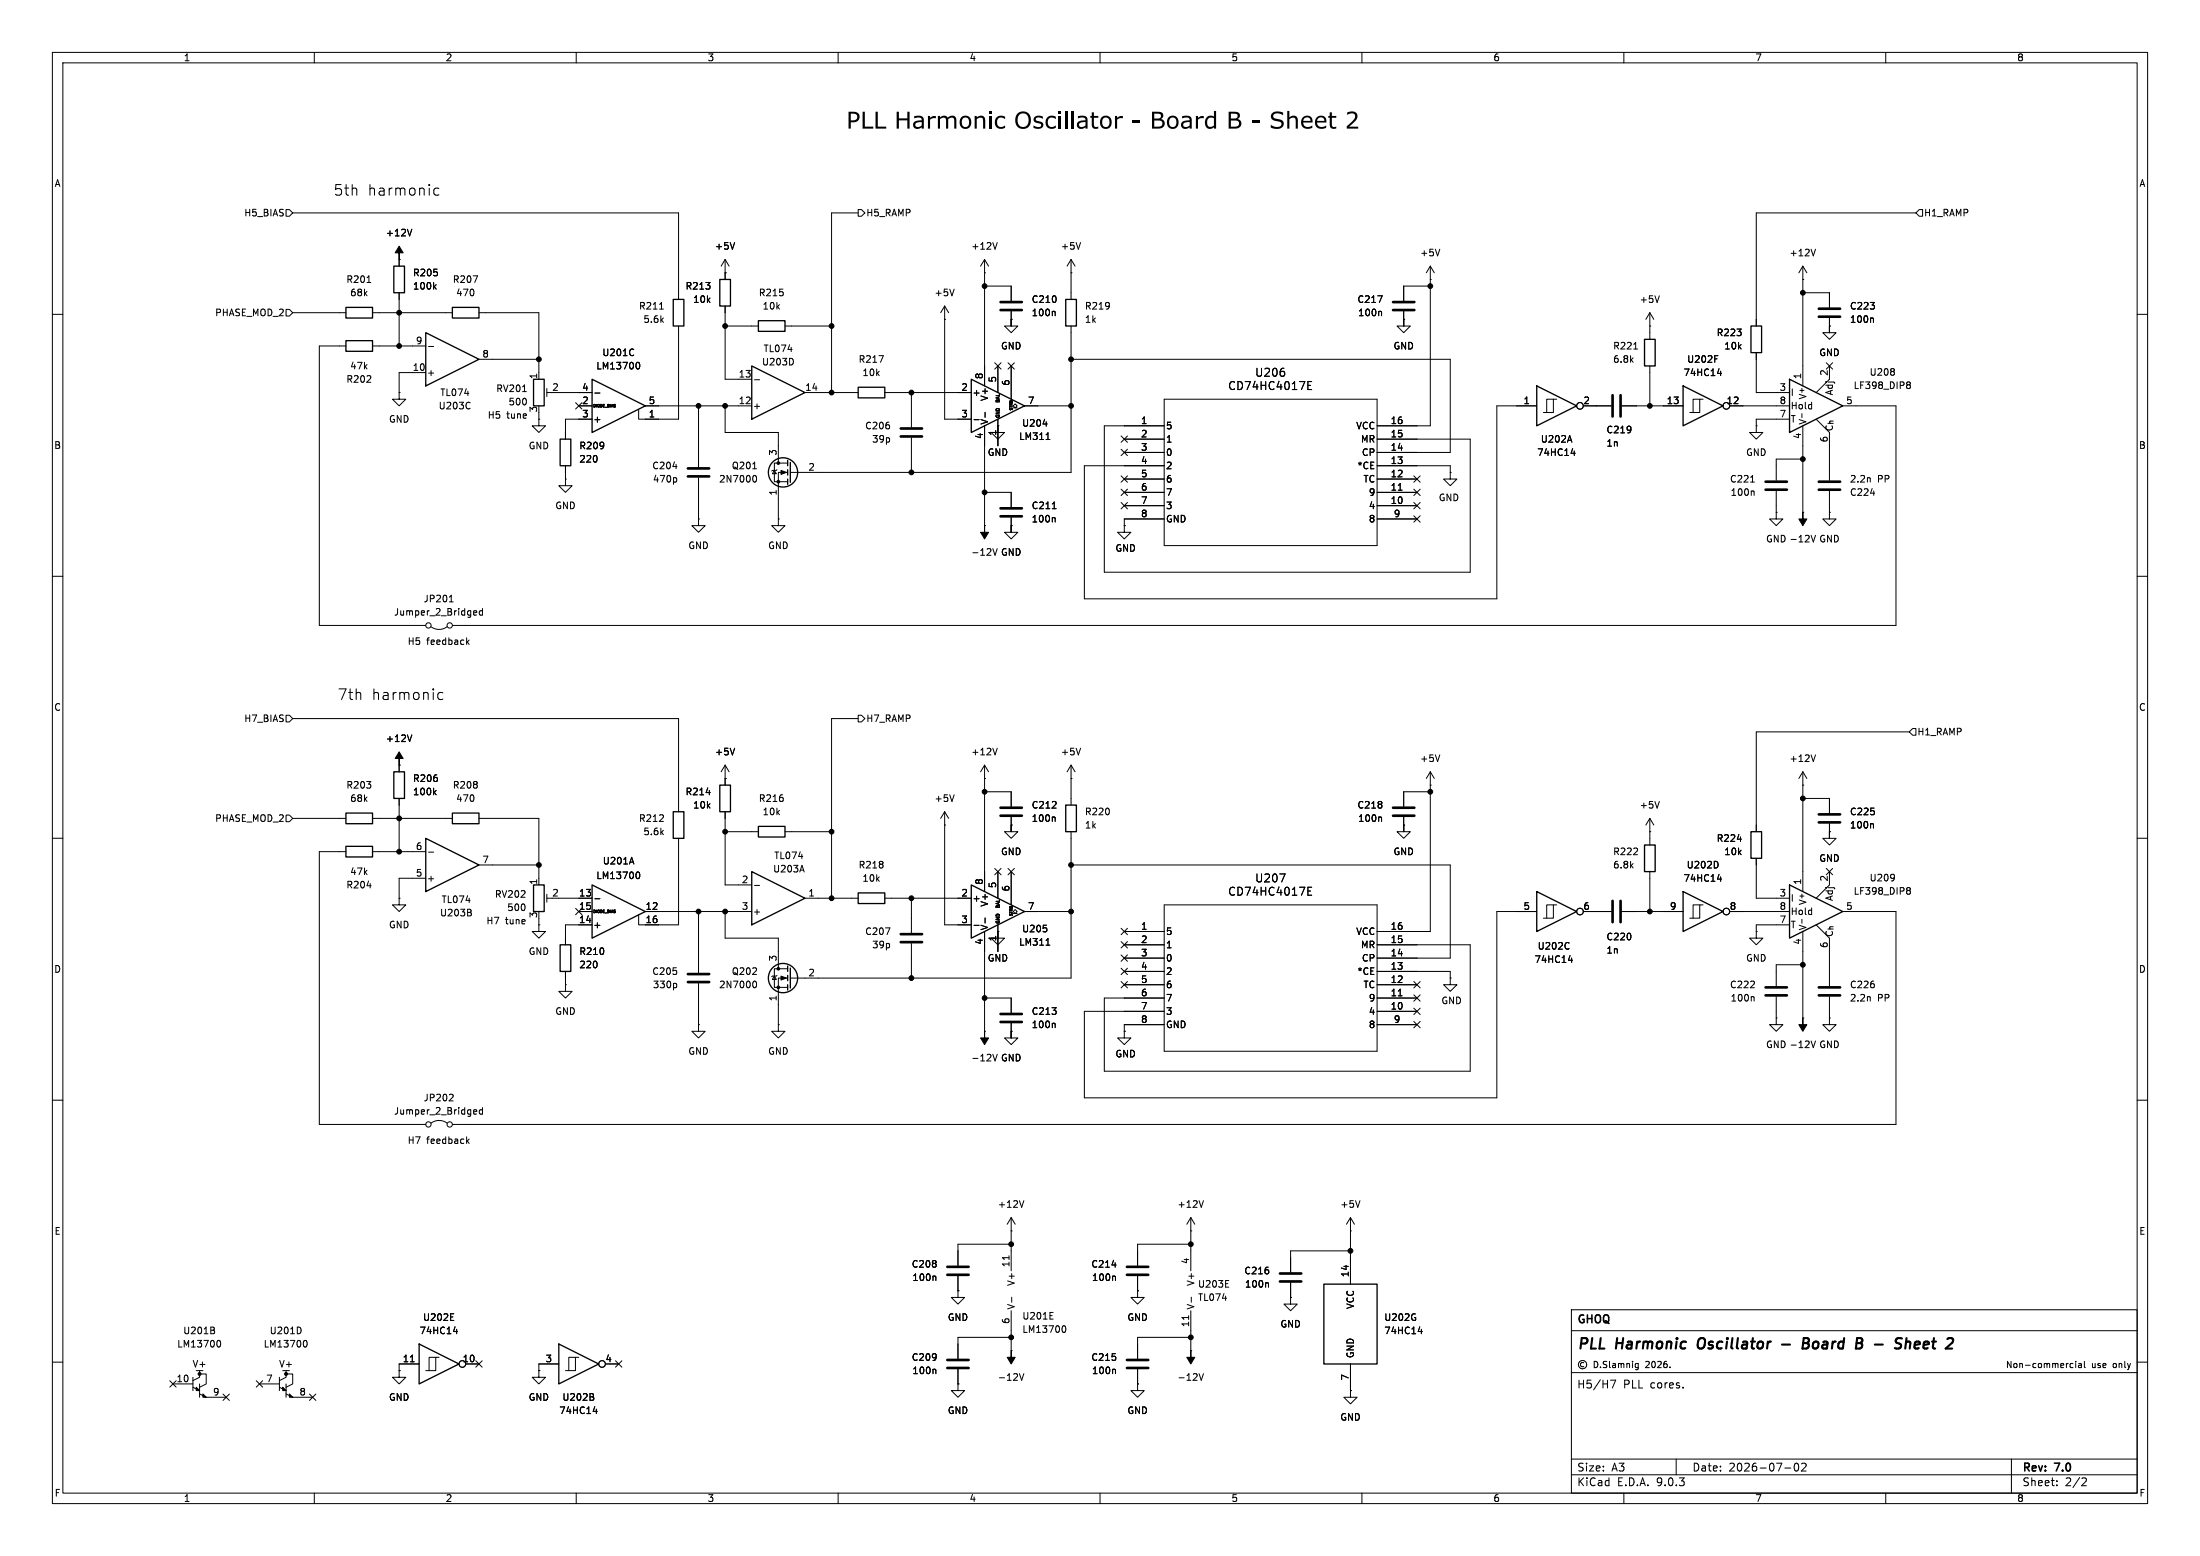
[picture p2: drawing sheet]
<svg xmlns="http://www.w3.org/2000/svg" width="420mm" height="297mm" viewBox="0 0 420 297" stroke-linecap="round" stroke-linejoin="round" font-family="sans-serif">
<g fill="none" stroke="#000" stroke-width=".19">
<path d="M10 10h400v277h-400zM12 12h396v273h-396zM60 10v2M110 10v2M160 10v2M210 10v2M260 10v2M310 10v2M360 10v2M83.8 36l-.6-.1-.4 .4v.6l.2 .3 .2 .1 .6-.1M54.6 59.1h.6l.7 .6-.7 .6h-.6zM54.6 40h.6l.7 .6-.7 .7h-.6z"/>
<path d="M55.9 59.7h10.1M55.9 40.6h73.6v16.6M70.1 53.9h.7M71.1 59.7h15.3M76.2 49.5h.1M76.2 49.5v1.3M76.2 55.9v10.1M78.6 43.8l-.4 1.2M82.9 54.7l.4 .5M83.3 54.3l-.5 .5M90.3 52.6h.9l-.6 1.3M91.4 59.7h11.5v12.7"/>
<path d="M125.9 59h.7M138.4 52.1h.1M138.4 49.5l-.7 1.3M138.4 49.5l.8 1.3M138.4 49.5v3.8M138.4 58.4v14h5.1M140.2 46.3l-.4 1.3M163.8 40h.7l.6 .6-.6 .7h-.7zM163.8 40.6h-5.1v34.3M180.3 58.4v21.6h5.1M180.3 58.4l-.7 1.3M180.3 58.4l.8 1.3"/>
<path d="M182.2 55.2l-.5 1.3M188 52.1h.1M188 54.6h5v2.8M188 49.5v24.2M188 49.5l.7 1.3M188 49.5l-.8 1.3M190.4 46.3l-.4 1.3M193 59.4v2.8h1.3l-1.3 1.3-1.2-1.3h1.2v-1.2M201.3 59.4l.1 .2v.7M204.5 52.1h.1M204.5 49.5l.7 1.3M204.5 49.5l-.8 1.3"/>
<path d="M204.5 49.5v7.7M206.3 46.3l-.4 1.3M263 56.5h.9l-.6 1.2M263.6 59.4l.1 .2v.7M268 59.4v2.8h-1.3l1.3 1.3 1.2-1.3h-1.2v-1.2M273 53.3h.1M273 50.8l-.7 1.3M273 50.8l.8 1.3M273 50.8v30.5h-10.1M273 54.6h-5v2.8M274.9 47.6l-.5 1.2M315 59.7v5.1"/>
<path d="M315 59.7l.7 1.3M315 59.7l-.8 1.3M316.8 56.5l-.4 1.2M344.2 53.3h.1M344.2 55.9h5v2.8M344.2 50.8v22.9M344.2 50.8l.7 1.3M344.2 50.8l-.8 1.3M346.6 47.6l-.4 1.2M365.8 40.6h-30.5v21.6M366.4 40h.6v1.3h-.6l-.6-.7zM10 60h2"/>
<path d="M66 66h-5v53.4h20.3M71.1 66h10.2M76.2 74.9v1.3h1.3l-1.3 1.3-1.3-1.3h1.3M76.2 74.9h.1M81.3 71.1h-5.1v3.8M81.8 66.1h1M89.7 76.8v.1M89.7 77.9v.1M91.4 68.6h11.5M99.8 74.7h.7M102.9 78.7v1.3M104.4 74.2v1.5"/>
<path d="M104.4 74.9h1M106.7 74.9h6.3M109.9 76.9l1.2 1.2M110.5 77.5h2.5M111.1 76.9l-1.2 1.2M113.6 75h.9M120.9 66.7h.1M121 67.8h-.1M121.6 69.2h.1a.68 .68 0 0 1 .4 .6 .68 .68 0 0 1-.4 .6h-.1M123.2 77.5h20.3M129.5 62.2v17.8h-7.6v-1.9M133.3 77.5v11.7"/>
<path d="M138.4 77.5v5.1h10.2v5.8M138.4 62.2h6.4M144 72.5h1M149.9 62.2h8.8M151.4 68.7v.7M153.7 74.9h10.1M167.8 67.9h.8l-.5 1.3M168.9 74.9h16.5M174 74.9v6.6M180.3 61h.1M188.1 78.7v1M189.9 69.2l1.2 1.3"/>
<path d="M190.5 69.9v5M191.1 69.2l-1.2 1.3M192.4 69.2l1.2 1.3M193 61h.1M193 69.9v6.3M193.4 77.9h.4l-.4-.4 .4-.4 .4 .4-.4 .4h.4M193.6 69.2l-1.2 1.3M195.6 77.5h8.9M204.5 62.2v28h-53.6M204.5 68.6h72.4v17.8h-14M222.2 76.2h40.7v27.9h-40.7zM245.2 71v.7"/>
<path d="M249.7 73.6h.5M250.4 72.8h-.7v1.6h.7M268 61h.1M293.4 77.5h-7.7v36.8h-78.7v-25.4h15.2M296.5 76.2h-1.2v2.5M297.2 76.2h-.7v2.5h-1.9M302.3 77.5h5.3M309.6 77.5h11.7M311.9 66.6h.7M315 62.2h.1M315 69.9v7.6M324.5 76.2h-1.3v2.5"/>
<path d="M325.1 76.2h-.6v2.5h-1.9M327.4 67.9h.6M327.9 71.3h.8M328.5 70.9v.8M330.2 77.5h11.4M335.3 67.3v7.6h6.3M348.6 69.2l1.3 1.3M349.2 60.7v2.8h1.3l-1.3 1.3-1.2-1.3h1.2v-1.3M349.2 62.2h.1M349.2 69.9v2.5l-2.5 2.5M349.9 69.2l-1.3 1.3M351.8 77.5h10.1v41.9h-275.5"/>
<path d="M357.5 60.7l.1 .2v.6M361.6 70.5v.3M361.6 71v.5M364.2 72.9h.3l.2 .2-.2 .3M364.2 73.4h.3M364.5 73.4l.2 .3v.2l-.1 .2-.4 .1M408 60h2M102.9 80v1.3h1.2l-1.2 1.3-1.3-1.3h1.3M102.9 80h.1M107.9 91.4v1.3h1.3l-1.3 1.3-1.2-1.3h1.2M107.9 91.4h.1M107.9 88.9v2.5"/>
<path d="M113 80h-5.1v3.8M128.5 89.1h.7M128.9 91.2l.3 .2v.4l-.3 .2M133.3 99.1v1.2h1.3l-1.3 1.3-1.2-1.3h1.2M133.3 99.1h.1M133.3 91.2v7.9M143.7 89.5h.7M143.9 90.8l.1-.1a.68 .68 0 0 1 .4 .7 .68 .68 0 0 1-.4 .6h-.1M147.8 89.8l.4 .6h-.8zM148.3 89.7l-1 .2M148.6 99.1v1.2h1.3l-1.3 1.3-1.3-1.3h1.3M148.6 99.1h.1"/>
<path d="M150.4 88.4h-2.6v3.5h2.6M150.4 90.2h-1.8v8.9M174 83.6v6.6M185.9 80.1h1M188 94h5v2.8M188 81.3v19M190.5 81.3v1.3h1.3l-1.3 1.2-1.3-1.2h1.3M190.5 81.3h.1M190.5 80v5.1M193 98.8v2.8h1.3l-1.3 1.3-1.2-1.3h1.2v-1.3M199.1 80.9h.8M199.7 83.9h.7"/>
<path d="M200.9 97.1h.7M201.3 98.8l.1 .2v.6M214 85.8l1.2 1.2M214 83.2l1.2 1.2M214 93.4l1.2 1.2M214 90.8l1.2 1.2M214 95.9l1.2 1.2M214.6 83.8h7.6M214.6 86.4h7.6M214.6 91.4h7.6M214.6 94h7.6M214.6 96.5h7.6"/>
<path d="M215.2 85.8l-1.2 1.2M215.2 83.2l-1.2 1.2M215.2 93.4l-1.2 1.2M215.2 90.8l-1.2 1.2M215.2 95.9l-1.2 1.2M222.2 81.3h-11.4v27.9h69.9v-25.4h-17.8M222.2 99.1h-7.6v1.2M262.9 88.9h14v1.3M262.9 91.4h7.6M262.9 94h7.6M262.9 96.5h7.6M262.9 99.1h7.6"/>
<path d="M266.9 93.6h.8M269.9 95.9l1.2 1.2M269.9 98.5l1.2 1.2M269.9 93.4l1.2 1.2M269.9 90.8l1.2 1.2M271.1 95.9l-1.2 1.2M271.1 98.5l-1.2 1.2M271.1 93.4l-1.2 1.2M271.1 90.8l-1.2 1.2M276.9 90.2v1.2h-1.3l1.3 1.3 1.2-1.3h-1.2M276.9 90.2h.1M299.7 83.1l.4 1.3"/>
<path d="M299.9 86.5h.8M300.5 86.1v.8M334.2 92h.7M334.7 93.7l.2 .2v.7M335.3 81.3v1.3h-1.3l1.3 1.2 1.2-1.2h-1.2M335.3 81.3h.1M339.1 97.8v1.3h1.3l-1.3 1.2-1.3-1.2h1.3M339.1 97.8h.1M339.1 93.7v4.1M341.6 80h-6.3v1.3M344.2 97.8h.1M344.2 81.3v16.5"/>
<path d="M344.2 87.6h-5.1v4.1M346.7 80l2.5 2.6v9.1M349.2 97.8v1.3h-1.2l1.2 1.2 1.3-1.2h-1.3M349.2 97.8h.1M349.2 93.7v4.1M357 91.2v.8M357.1 94.1h.8M10 110h2M82.3 119.6a2.54 2.54 0 0 0 3 0M85.8 114.9h.7M86 113.8l.1-.2v1.3M90.5 117.4h.5"/>
<path d="M90.5 116.6h.3l.2 .3-.6 .1M92.1 116.6h-.4l-.2 .2 .1 .6h.5M92.1 116.1v1.3M188 100.3h.1M189.5 104.7l.5 1.3 .4-1.3M193 100.3h.1M214.6 100.3v1.3h-1.2l1.2 1.3 1.3-1.3h-1.3M214.6 100.3h.1M345.7 102.2l.5 1.2 .4-1.2M408 110h2M54.6 136.5h.6l.7 .7-.7 .6h-.6zM55.9 137.2h73.6v17.7"/>
<path d="M84.5 132.3l-.5-.1-.4 .4v.5l.2 .3 .2 .1 .5-.1M89.2 122.5l.4 .5M89.6 122.2l-.5 .4M163.8 136.5h.7l.6 .7-.6 .6h-.7zM163.8 137.2h-5.1v34.3M364.5 139.7h-29.2v19.1M365.1 139.1h.7v1.2h-.7l-.6-.6zM10 160h2M54.6 155.6h.6l.7 .6-.7 .6h-.6zM55.9 156.2h10.1M71.1 156.2h15.3M76.2 146.1h.1"/>
<path d="M76.2 146.1v1.2M76.2 152.4v10.2M78.6 140.3l-.4 1.2M82.9 151.2l.4 .5M83.3 150.9l-.5 .4M91.4 156.2h11.5v12.7M134.8 151.3h.8M138.4 148.6h.1M138.4 154.9v14h5.1M138.4 146.1v3.8M138.4 146.1l-.7 1.2M138.4 146.1l.8 1.2"/>
<path d="M138.4 158.8h6.4M140.2 142.8l-.4 1.3M149.9 158.8h8.8M180.3 157.5h.1M180.3 154.9v21.6h5.1M180.3 154.9l-.7 1.3M180.3 154.9l.8 1.3M182.2 151.7l-.5 1.3M188 148.6h.1M188 151.1h5v2.8M188 146.1v24.1M188 146.1l.7 1.2"/>
<path d="M188 146.1l-.8 1.2M190.4 142.8l-.4 1.3M193 156v2.8h1.3l-1.3 1.2-1.2-1.2h1.2v-1.3M193 157.5h.1M201.3 155.9l.1 .2v.7M204.5 148.6h.1M204.5 158.8v27.9h-53.6M204.5 146.1v7.6M204.5 146.1l.7 1.2M204.5 146.1l-.8 1.2M206.3 142.8l-.4 1.3M263.6 155.9l.1 .2v.7"/>
<path d="M268 156v2.8h-1.3l1.3 1.2 1.2-1.2h-1.2v-1.3M268 157.5h.1M273 149.9h.1M273 147.3v30.5h-10.1M273 151.1h-5v2.8M273 147.3l-.7 1.3M273 147.3l.8 1.3M274.9 144.1l-.5 1.3M315 158.8h.1M315 156.2v5.1M315 156.2l.7 1.3M315 156.2l-.8 1.3"/>
<path d="M316.8 153l-.4 1.2M344.2 149.9h.1M344.2 152.4h5v2.8M344.2 147.3v22.9M344.2 147.3l.7 1.3M344.2 147.3l-.8 1.3M346.6 144.1l-.4 1.3M349.2 157.2v2.8h1.3l-1.3 1.3-1.2-1.3h1.2v-1.2M349.2 158.8h.1M357.5 157.2l.1 .2v.7M408 160h2M66 162.6h-5v52h20.3"/>
<path d="M70.1 169.1h.7M71.1 162.6h10.2M76.2 171.5v1.2h1.3l-1.3 1.3-1.3-1.3h1.3M76.2 171.5h.1M81.3 167.6h-5.1v3.9M81.8 162.7h1M89.7 174.2l.3 .2-.1 .3-.1 .1M89.8 173.6l.1 .2-.1 .3M91.4 165.1h11.5M102.9 176.5v1.3h1.2l-1.2 1.3-1.3-1.3h1.3M102.9 176.5h.1M102.9 175.3v1.2"/>
<path d="M104.4 170.7v1.5M104.4 171.5h1M106.7 171.5h6.3M109.9 173.4l1.2 1.2M110.5 174h2.5M111.1 173.4l-1.2 1.2M113 176.5h-5.1v3.8M113.6 171.5h.9M120.6 163.6l.4 1.3M121.6 166.5l.1-.1a.68 .68 0 0 1 .4 .7 .68 .68 0 0 1-.4 .6h-.1M123.2 174h20.3M129.5 160v16.5h-7.6v-1.9"/>
<path d="M133.3 174v11.7M138.4 174v5.1h10.2v5.8M144 169h1M153.1 165.2l.4 1.2M153.7 171.5h10.1M168.9 171.5h16.5M169 177.1h.9l-.6 1.3M174 171.5v6.6M185.9 176.6h1M188 177.8v19.1M188.1 175.2v1M189.9 165.8l1.2 1.2"/>
<path d="M190.5 177.8v1.3h1.3l-1.3 1.2-1.3-1.2h1.3M190.5 177.8h.1M190.5 166.4v5.1M190.5 176.5v5.1M191.1 165.8l-1.2 1.2M192.4 165.8l1.2 1.2M193 166.4v6.3M193.4 174.4h.4l-.4-.4 .4-.4 .4 .4-.4 .4h.4M193.6 165.8l-1.2 1.2M195.6 174h8.9M199.8 177.2v.6M204.5 165.1h72.4v17.8h-14"/>
<path d="M214 177.2l1.2 1.2M214 179.7l1.2 1.2M214.6 177.8h7.6M215.2 177.2l-1.2 1.2M215.2 179.7l-1.2 1.2M222.2 172.7h40.7v28h-40.7zM244.3 166.8h1l-.6 1.5M249.7 170.1h.5M250.4 169.4h-.7v1.5h.7M293.4 174h-7.7v35.6h-78.7v-16.6h15.2M296.5 172.7h-1.2v2.6M297.2 172.7h-.7v2.6h-1.9"/>
<path d="M299.5 180h.1M302.3 174h5.3M309.6 174h11.7M315 166.4v7.6M324.5 172.7h-1.3v2.6M325.1 172.7h-.6v2.6h-1.9M327.9 167.8h.8M327.9 164.7v.7M328.5 167.4v.8M330.2 174h11.4M331.7 160.2h.7M335.3 177.8v1.3h-1.3l1.3 1.2 1.2-1.2h-1.2"/>
<path d="M335.3 177.8h.1M335.3 163.8v7.7h6.3M341.6 176.5h-6.3v1.3M344.2 177.8v16.5M346.7 176.5l2.5 2.6v9.1M348.6 165.8l1.3 1.2M349.2 166.4v2.5l-2.5 2.6M349.9 165.8l-1.3 1.2M351.8 174h10.1v40.6h-275.5M361.6 167v.8M361.6 167.4v.1M364.2 169.4h.3l.2 .3-.2 .3"/>
<path d="M364.2 170h.3M364.5 170l.2 .2v.2l-.1 .2-.4 .1M107.9 188v1.2h1.3l-1.3 1.3-1.2-1.3h1.2M107.9 188h.1M107.9 185.4v2.6M128.9 187.7l.3 .2v.4l-.3 .2M133.3 195.6v1.3h1.3l-1.3 1.2-1.2-1.2h1.2M133.3 195.6h.1M133.3 187.7v7.9M143.9 187.3h.1a.68 .68 0 0 1 .4 .6 .68 .68 0 0 1-.4 .6h-.1M147.8 186.3l.4 .6h-.8zM148.3 186.2l-1 .2"/>
<path d="M148.6 195.6v1.3h1.3l-1.3 1.2-1.3-1.2h1.3M148.6 195.6h.1M150.4 184.9h-2.6v3.6h2.6M150.4 186.7h-1.8v8.9M174 180.1v6.6M188 196.9h.1M188 190.5h5v2.8M193 195.3v2.8h1.3l-1.3 1.3-1.2-1.3h1.2v-1.2M193 196.9h.1M199.7 180.4h.7M201.3 195.3l.1 .2v.7M214 182.3l1.2 1.2"/>
<path d="M214 184.8l1.2 1.2M214 187.4l1.2 1.2M214.6 196.9v1.2h-1.2l1.2 1.3 1.3-1.3h-1.3M214.6 196.9h.1M214.6 180.3h7.6M214.6 182.9h7.6M214.6 185.4h7.6M214.6 188h7.6M215.2 182.3l-1.2 1.2M215.2 184.8l-1.2 1.2M215.2 187.4l-1.2 1.2M222.2 195.6h-7.6v1.3"/>
<path d="M262.9 180.3h17.8v24.2h-69.9v-14h11.4M262.9 185.4h14v1.3M262.9 188h7.6M262.9 190.5h7.6M262.9 193h7.6M262.9 195.6h7.6M266.9 190.1h.8M269.9 189.9l1.2 1.2M269.9 195l1.2 1.2M269.9 187.4l1.2 1.2M269.9 192.4l1.2 1.2M271.1 189.9l-1.2 1.2"/>
<path d="M271.1 195l-1.2 1.2M271.1 187.4l-1.2 1.2M271.1 192.4l-1.2 1.2M276.9 186.7v1.3h-1.3l1.3 1.2 1.2-1.2h-1.2M276.9 186.7h.1M299.4 183.3h.8M299.5 181.1h.1M300 182.9v.8M334.7 190.2l.2 .2v.7M339.1 194.3v1.3h1.3l-1.3 1.3-1.3-1.3h1.3M339.1 194.3h.1M339.1 190.2v4.1"/>
<path d="M344.2 194.3h.1M344.2 184.2h-5.1v4M345.7 198.7l.5 1.3 .4-1.3M349.2 194.3v1.3h-1.2l1.2 1.3 1.3-1.3h-1.3M349.2 194.3h.1M349.2 190.2v4.1M357 190.3v.8M10 210h2M82.3 214.4a2.54 2.54 0 0 1 3 0M86.3 208.9l.2 .2v.3l-.8 .7h.8M89.2 217.8l.4 .5M89.6 217.4l-.5 .5"/>
<path d="M90.5 211.9l.3-.1 .2 .3-.6 .1M90.5 212.6h.5M92.1 211.4v1.3M92.1 211.9l-.4-.1-.2 .3 .1 .5h.5M189.5 201.2l.5 1.3 .4-1.3M408 210h2M192.6 239.7v.7M193 234.9h.1M193 232.4v10.2M193 237.5h-10.1v4.1M193 232.4l-.7 1.3M193 232.4l.8 1.3"/>
<path d="M195.5 229.2l-.5 1.2M227.3 234.9h.1M227.3 237.5h-10.1v4.1M227.3 232.4l-.7 1.3M227.3 232.4l.8 1.3M227.3 232.4v10.2M229.7 229.2l-.4 1.2M257.8 234.9h.1M257.8 232.4v12.7M257.8 232.4l.8 1.3M257.8 232.4l-.8 1.3M257.8 238.8h-11.4v4"/>
<path d="M259.6 229.2l-.4 1.2M40.7 253.9l.3 .3-.1 .3-.2 .1M40.8 253.4l.1 .2-.1 .3M41.6 255.9l.1-.1a.68 .68 0 0 1 .4 .7 .68 .68 0 0 1-.4 .6h-.1M57.4 253.6v.7M58.1 255.9l.1-.1a.68 .68 0 0 1 .4 .7 .68 .68 0 0 1-.4 .6h-.1M78.3 259.9h.8M83.2 259.1h-1.3v2.5M83.8 259.1h-.6v2.5h-1.9M86 252h.6M86 250.8h.6M86.6 254.2h.8"/>
<path d="M87.2 253.7v.9M90.8 259.7l1.2 1.3M92 259.7l-1.2 1.3M109.9 259.1h-1.3v2.5M110.5 259.1h-.6v2.5h-2M117.5 259.7l1.2 1.3M118.7 259.7l-1.2 1.3M178.5 243.6l.2 .2v.6M182.9 246.4v1.2h1.2l-1.2 1.3-1.3-1.3h1.3M182.9 246.4h.1M182.9 243.6v2.8M193 257.8h.1"/>
<path d="M193 250.2v7.6M193 255.3h-10.1v4M193.1 247.6v1M200.4 251.8h.6M200.4 250.5h.6M202.9 253.1h.1a.68 .68 0 0 1 .5 .6 .68 .68 0 0 1-.5 .6h-.1M212.3 241.5h.8M212.8 243.6l.1 .2v.6M217.2 246.4v1.2h1.2l-1.2 1.3-1.3-1.3h1.3M217.2 246.4h.1M217.2 243.6v2.8M226.9 251.1v.8"/>
<path d="M227.3 257.8h.1M227.3 255.3h-10.1v4M227.3 250.2v7.6M227.4 247.6v1M234 245.7h.6M234 244.4h.6M242 244.8l.2 .2v.7M246.4 247.6v1.3h1.2l-1.2 1.3-1.3-1.3h1.3M246.4 247.6h.1M246.4 244.9v2.7M270.7 254.2h.8M271.3 253.7v.9"/>
<path d="M300 250h108v35h-108zM300 254h108M304.3 259.8a.61 .61 0 0 1 .7 .6 .61 .61 0 0 1-.7 .6zM306.7 259.9l-.4-.1-.2 .3 .1 .3 .5 .2v.3l-.2 .1h-.4M307.3 259.8v1.1l.1 .1M311.7 259.8v.2M396.3 259.8v.2M397.9 259.8v1.1l.2 .1M10 260h2M32.4 263.6l1.2 1.2M33 264.2h3.8M33.6 263.6l-1.2 1.2"/>
<path d="M36.8 262.9v2.5M36.8 264.8l1.3 .6M38.1 261.6v1.3l-1.3 .6M38.1 262.3h1.3v1.9l-1.3 .6M38.1 264.2v2.5M38.1 266.1l1.3 .6h3.8M42.6 266.1l1.2 1.2M43.8 266.1l-1.2 1.2M48.9 263.6l1.2 1.2M49.5 264.2h3.8M50.1 263.6l-1.2 1.2M53.3 262.9v2.5"/>
<path d="M53.3 264.8l1.3 .6M54.6 261.6v1.3l-1.3 .6M54.6 262.3h1.3v1.9l-1.3 .6M54.6 266.1l1.3 .6h3.8M54.6 264.2v2.5M59.1 266.1l1.2 1.2M60.3 266.1l-1.2 1.2M76.2 261.6v1.3h-1.3l1.3 1.3 1.3-1.3h-1.3M76.2 261.6h.1M80 260.3h-3.8v1.3M88.9 260.3h2.5M102.9 261.6v1.3h-1.3l1.3 1.3 1.2-1.3h-1.2"/>
<path d="M102.9 261.6h.1M106.7 260.3h-3.8v1.3M113.1 266.6l.3 .3-.1 .3-.2 .1M113.2 266.1l.1 .2-.1 .3M113.2 269.4h.8M113.8 269v.8M115.6 260.3h2.5M178.5 261.4l.2 .1v.7M182.9 264.2v1.2h1.2l-1.2 1.3-1.3-1.3h1.3M182.9 264.2h.1M182.9 261.4v2.8M194.6 262.2l.4 1.3 .5-1.3"/>
<path d="M212.8 261.4l.1 .1v.7M217.2 264.2v1.2h1.2l-1.2 1.3-1.3-1.3h1.3M217.2 264.2h.1M217.2 261.4v2.8M228.9 262.2l.4 1.3 .4-1.3M257.8 265.4v1.3h1.3l-1.3 1.3-1.3-1.3h1.3M257.8 265.4h.1M257.8 260.3v5.1M300 262h108M300 278.5h108M302.3 260.1a.41 .41 0 0 0-.6 .4 .41 .41 0 0 0 .6 .3M305.5 260.9v.1"/>
<path d="M307.4 263.4h1l-.6 1.5M307.9 260.3h.4l.1 .7M308.4 260.5l-.6 .3 .2 .2h.4M309 260.4l.3-.2 .2 .2M309 260.2v.8M309.5 260.4l.2-.2 .2 .1 .1 .7M309.5 260.4v.6M310.6 260.4l.4-.1 .1 .7M310.6 260.2v.8M311.7 260.2v.8M312.7 260.3l-.3-.1-.2 .3 .1 .5h.4M312.7 260.2v1l-.2 .2h-.3"/>
<path d="M320 278.5v3M321.3 264.8v.1M342.7 279.4l.2-.1a.8 .8 0 0 1 .5 .7 .8 .8 0 0 1-.5 .8l-.2-.2-.2-.4zM343.9 279.4l.6-.1 .2 .1 .1 .3-.9 1.1h.9M384 278.5v6.5M395.4 260.2l.3 .1M395.7 261h-.3M396.3 260.2v.8M396.8 260.3h.5v.7M397.3 260.5l-.5 .3 .1 .2h.4M408 260h2M60 285v2"/>
<path d="M110 285v2M160 285v2M210 285v2M260 285v2M300 281.5h108M310 285v2M340.7 280.2h1.2M360 285v2M392.7 283.4v.2M392.7 282.7v.1M397.7 282.1l.5 .1 .1 .3-.9 1.1h.9"/>
<circle cx="301.6" cy="77.5" r=".63"/>
<circle cx="329.6" cy="77.5" r=".63"/>
<circle cx="81.8" cy="119.4" r=".51"/>
<circle cx="85.9" cy="119.4" r=".51"/>
<circle cx="301.6" cy="174" r=".63"/>
<circle cx="329.6" cy="174" r=".63"/>
<circle cx="81.8" cy="214.6" r=".51"/>
<circle cx="85.9" cy="214.6" r=".51"/>
<circle cx="88.3" cy="260.3" r=".63"/>
<circle cx="114.9" cy="260.3" r=".63"/>
<circle cx="302.1" cy="260.5" r=".8"/>
</g>
<path d="M324.3 255.7a1.5 1.5 0 0 0 0 1.6M340.2 256.6h1.5M344.2 256.4h.7M344.3 255.4l.9 .1a.51 .51 0 0 1 .1 .5 .51 .51 0 0 1-.4 .4l.3 .1a.58 .58 0 0 1-.3 .9h-.8zM363.1 255.5a.85 .85 0 0 0-1.1 .1v.6M363.9 256.3a.49 .49 0 0 1 .8 .1l-.1 1M364 255.4l-.3 2M366.3 256.1l-.6 .1-.2 .9 .2 .3h.4M366.5 256.5l-1 .2" fill="none" stroke="#000" stroke-width=".4"/>
<g fill="#000" stroke="#000" stroke-width=".19">
<path d="M76.2 47l.8 1.3h-.8v1.2v-1.2h-.8zM149.1 89.8l1 .4-1 .4zM344.2 97.8v1.3h.7l-.7 1.2-.8-1.2h.8zM188 100.3v1.3h.7l-.7 1.3-.8-1.3h.8zM76.2 143.5l.8 1.3h-.8v1.3v-1.3h-.8zM149.1 186.3l1 .4-1 .4zM188 196.9v1.2h.7l-.7 1.3-.8-1.3h.8zM344.2 194.3v1.3h.7l-.7 1.3-.8-1.3h.8zM193 257.8v1.3h.8l-.8 1.2-.7-1.2h.7zM227.3 257.8v1.3h.8l-.8 1.2-.7-1.2h.7zM37.5 264.8l.6 .6h-.6zM38.7 266.1l.7 .6h-.7z"/>
<path d="M54 264.8l.6 .6h-.6zM55.2 266.1l.7 .6h-.7z"/>
<circle cx="76.2" cy="59.7" r=".46"/>
<circle cx="188" cy="54.6" r=".46"/>
<circle cx="273" cy="54.6" r=".46"/>
<circle cx="344.2" cy="55.9" r=".46"/>
<circle cx="76.2" cy="66" r=".46"/>
<circle cx="102.9" cy="68.6" r=".46"/>
<circle cx="133.3" cy="77.5" r=".46"/>
<circle cx="138.4" cy="77.5" r=".46"/>
<circle cx="138.4" cy="62.2" r=".46"/>
<circle cx="158.7" cy="74.9" r=".46"/>
<circle cx="158.7" cy="62.2" r=".46"/>
<circle cx="174" cy="74.9" r=".46"/>
<circle cx="204.5" cy="77.5" r=".46"/>
<circle cx="204.5" cy="68.6" r=".46"/>
<circle cx="315" cy="77.5" r=".46"/>
<circle cx="148.6" cy="91.9" r=".25"/>
<circle cx="148.6" cy="88.4" r=".25"/>
<circle cx="174" cy="90.2" r=".46"/>
<circle cx="188" cy="94" r=".46"/>
<circle cx="344.2" cy="87.6" r=".46"/>
<circle cx="76.2" cy="156.2" r=".46"/>
<circle cx="138.4" cy="158.8" r=".46"/>
<circle cx="158.7" cy="158.8" r=".46"/>
<circle cx="188" cy="151.1" r=".46"/>
<circle cx="273" cy="151.1" r=".46"/>
<circle cx="344.2" cy="152.4" r=".46"/>
<circle cx="76.2" cy="162.6" r=".46"/>
<circle cx="102.9" cy="165.1" r=".46"/>
<circle cx="133.3" cy="174" r=".46"/>
<circle cx="138.4" cy="174" r=".46"/>
<circle cx="158.7" cy="171.5" r=".46"/>
<circle cx="174" cy="171.5" r=".46"/>
<circle cx="204.5" cy="165.1" r=".46"/>
<circle cx="204.5" cy="174" r=".46"/>
<circle cx="315" cy="174" r=".46"/>
<circle cx="148.6" cy="184.9" r=".25"/>
<circle cx="148.6" cy="188.5" r=".25"/>
<circle cx="174" cy="186.7" r=".46"/>
<circle cx="188" cy="190.5" r=".46"/>
<circle cx="344.2" cy="184.2" r=".46"/>
<circle cx="193" cy="237.5" r=".46"/>
<circle cx="227.3" cy="237.5" r=".46"/>
<circle cx="257.8" cy="238.8" r=".46"/>
<circle cx="193" cy="255.3" r=".46"/>
<circle cx="227.3" cy="255.3" r=".46"/>
</g>
<g fill="none" stroke="#000" stroke-width=".51">
<path d="M191 57.7h4.1M191 59.2h4.1M265.9 57.7h4.1M265.9 59.2h4.1M347.2 58.9h4.1M307.8 75.4v4.1M309.4 75.4v4.1M347.2 60.5h4.1M131.3 89.4h4.1M131.3 90.9h4.1M172 81.8h4M172 83.3h4"/>
<path d="M191 97h4.1M191 98.6h4.1M337.1 93.5h4M337.1 91.9h4M347.2 93.5h4.1M347.2 91.9h4.1M191 154.2h4.1M191 155.7h4.1M265.9 154.2h4.1M265.9 155.7h4.1M347.2 155.4h4.1M347.2 157h4.1"/>
<path d="M172 178.3h4M172 179.8h4M307.8 172v4M309.4 172v4M131.3 185.9h4.1M131.3 187.5h4.1M191 193.5h4.1M191 195.1h4.1M337.1 188.5h4M337.1 190h4M347.2 188.5h4.1M347.2 190h4.1"/>
<path d="M180.8 259.6h4.1M180.8 241.8h4.1M180.8 243.3h4.1M215.1 259.6h4.1M215.1 241.8h4.1M215.1 243.3h4.1M244.3 243.1h4.1M244.3 244.6h4.1M180.8 261.1h4.1M215.1 261.1h4.1"/>
</g>
<g fill="none" stroke="#000" stroke-width=".25">
<path d="M66 58.7h5.1v2h-5.1zM75.2 50.8h2v5.1h-2zM86.4 58.7h5v2h-5zM128.5 57.2h2.1v5h-2.1zM137.4 53.3h2v5.1h-2zM203.5 57.2h2v5h-2zM66 65h5.1v2.1h-5.1zM81.3 63.5l10.1 5.1-10.1 5.1zM101.9 72.4h2v5.1h-2zM113 72.4l10.2 5.1-10.2 5.1zM143.5 69.9l10.2 5-10.2 5.1zM144.8 61.2h5.1v2h-5.1z"/>
<path d="M163.8 73.9h5.1v2h-5.1zM185.4 72.4l10.2 5.1-10.2 5.1zM293.4 73.7l7.6 3.8-7.6 3.8zM313.9 64.8h2.1v5.1h-2.1zM321.3 73.7l7.6 3.8-7.6 3.8zM334.3 62.2h2v5.1h-2zM341.6 72.4l10.2 5.1-10.2 5.1zM106.9 83.8h2.1v5.1h-2.1zM150.4 87.9v1M150.4 89.7v1M150.4 91.4v1.1M150.9 88.3v3.8"/>
<path d="M66 155.2h5.1v2h-5.1zM75.2 147.3h2v5.1h-2zM86.4 155.2h5v2h-5zM128.5 154.9h2.1v5.1h-2.1zM137.4 149.9h2v5h-2zM144.8 157.7h5.1v2.1h-5.1zM203.5 153.7h2v5.1h-2zM334.3 158.8h2v5h-2zM66 161.5h5.1v2.1h-5.1zM81.3 160l10.1 5.1-10.1 5.1zM101.9 168.9h2v5.1h-2zM113 168.9l10.2 5.1-10.2 5.1z"/>
<path d="M143.5 166.4l10.2 5.1-10.2 5zM163.8 170.4h5.1v2.1h-5.1zM185.4 168.9l10.2 5.1-10.2 5.1zM293.4 170.2l7.6 3.8-7.6 3.8zM313.9 161.3h2.1v5.1h-2.1zM321.3 170.2l7.6 3.8-7.6 3.8zM341.6 168.9l10.2 5.1-10.2 5.1zM106.9 180.3h2.1v5.1h-2.1zM150.4 184.4v1M150.4 186.2v1M150.4 188v1M150.9 184.8v3.8"/>
<path d="M80 256.5l7.6 3.8-7.6 3.9zM106.7 256.5l7.6 3.8-7.6 3.9zM252.7 245.1h10.2v15.2h-10.2z"/>
<circle cx="149.5" cy="90.2" r="2.79"/>
<circle cx="149.5" cy="186.7" r="2.79"/>
</g>
<g fill="#000" stroke="#000" stroke-width=".25">
<circle cx="38.1" cy="262.3" r=".25"/>
<circle cx="54.6" cy="262.3" r=".25"/>
</g>
<path d="M190.2 22.4a1.4 1.4 0 0 1 1.7-.1v.4a.89 .89 0 0 0-1.5 .4 .89 .89 0 0 0 1.1 1.1l.4-.3v.5a1.29 1.29 0 0 1-1.8-.2 1.29 1.29 0 0 1 .1-1.8zM212.9 22.1h.4v.4l.6-.3h.5v.4h-.6l-.5 .2v1.8h-.4z" fill="#000"/>
<g font-size="4.4">
<text x="161.6" y="25.9">PLL Harmonic</text>
<text x="193.6" y="25.9">Oscillator</text>
<text x="215.9" y="25.9">- Board B - Sheet 2</text>
</g>
<g font-size="2.8">
<text x="63.6" y="37.6">5th</text>
<text x="70.2" y="37.6">harmonic</text>
<text x="64.4" y="133.8">7th</text>
<text x="70.9" y="133.8">harmonic</text>
<text x="301" y="258.1">PLL</text>
<text x="308.6" y="258.1">Harmonic</text>
<text x="325" y="258.1">Oscillator</text>
<text x="346.6" y="258.1">Board</text>
<text x="357.6" y="258.1">B</text>
<text x="361.9" y="258.1">-</text>
<text x="366.7" y="258.1">Sheet</text>
</g>
<g font-size="2.1">
<text x="234.4" y="74.7">CD74HC4017E</text>
<text x="239.5" y="72.1">U206</text>
<text x="234.4" y="171.2">CD74HC4017E</text>
<text x="239.5" y="168.6">U207</text>
<text x="301" y="253">GHOQ</text>
<text x="301" y="265.2">H5/H7</text>
<text x="309.9" y="265.2">PLL</text>
<text x="315.1" y="265.2">cores.</text>
<text x="301" y="281.1">Size:</text>
<text x="307.6" y="281.1">A3</text>
<text x="323" y="281.1">Date:</text>
<text x="330" y="281.1">2026-07-02</text>
<text x="386" y="281.3">Rev:</text>
<text x="392.4" y="281.3">7.0</text>
<text x="301" y="283.9">KiCad</text>
<text x="308.7" y="283.9">E.D.A.</text>
<text x="316.3" y="283.9">9.0.3</text>
<text x="386" y="283.9">Sheet:</text>
<text x="394.2" y="283.9">2/2</text>
</g>
<g font-size="1.8">
<text x="35" y="11.9">1</text>
<text x="85" y="11.9">2</text>
<text x="135" y="11.9">3</text>
<text x="185" y="11.9">4</text>
<text x="235" y="11.9">5</text>
<text x="285" y="11.9">6</text>
<text x="335" y="11.9">7</text>
<text x="385" y="11.9">8</text>
<text x="10.3" y="35.9">A</text>
<text x="408.3" y="35.9">A</text>
<text x="46.5" y="41.5">H5_BIAS</text>
<text x="165.3" y="41.5">H5_RAMP</text>
<text x="367.2" y="41.5">H1_RAMP</text>
<text x="73.6" y="45.3">+12V</text>
<text x="136.4" y="47.9">+5V</text>
<text x="185.3" y="47.9">+12V</text>
<text x="202.4" y="47.9">+5V</text>
<text x="78.7" y="52.9">R205</text>
<text x="271" y="49.1">+5V</text>
<text x="341.5" y="49.1">+12V</text>
<text x="66" y="54.2">R201</text>
<text x="66.8" y="56.7">68k</text>
<text x="78.7" y="55.5">100k</text>
<text x="86.3" y="54.2">R207</text>
<text x="87" y="56.7">470</text>
<text x="121.9" y="59.3">R211</text>
<text x="130.8" y="55.5">R213</text>
<text x="132.2" y="58">10k</text>
<text x="144.8" y="56.7">R215</text>
<text x="145.5" y="59.3">10k</text>
<text x="178.3" y="56.7">+5V</text>
<text x="196.9" y="58">C210</text>
<text x="207" y="59.3">R219</text>
<text x="259" y="58">C217</text>
<text x="312.9" y="58">+5V</text>
<text x="353.1" y="59.3">C223</text>
<text x="41" y="60.6">PHASE_MOD_2</text>
<text x="79.3" y="65.8">9</text>
<text x="122.7" y="61.8">5.6k</text>
<text x="196.9" y="60.6">100n</text>
<text x="207" y="61.8">1k</text>
<text x="259.2" y="60.6">100n</text>
<text x="327.6" y="64.4">R223</text>
<text x="353.1" y="61.8">100n</text>
<text x="66.8" y="70.7">47k</text>
<text x="78.7" y="70.9">10</text>
<text x="81.4" y="72">+</text>
<text x="92" y="68.3">8</text>
<text x="113.7" y="70.7">LM13700</text>
<text x="114.9" y="68.2">U201C</text>
<text x="145.4" y="70">U203D</text>
<text x="145.7" y="67.4">TL074</text>
<text x="163.8" y="69.4">R217</text>
<text x="164.5" y="72">10k</text>
<text x="191" y="66.9">GND</text>
<text x="265.9" y="66.9">GND</text>
<text x="307.9" y="66.9">R221</text>
<text x="307.9" y="69.4">6.8k</text>
<text x="321.3" y="72">74HC14</text>
<text x="322" y="69.4">U202F</text>
<text x="329.1" y="66.9">10k</text>
<text x="347.2" y="68.2">GND</text>
<text x="349" y="71.8" transform="rotate(-90 349 71.8)">2</text>
<text x="356.8" y="71.9">U208</text>
<text x="66" y="73.3">R202</text>
<text x="84" y="75.8">TL074</text>
<text x="94.6" y="75">RV201</text>
<text x="97" y="77.6">500</text>
<text x="102.6" y="72.5" transform="rotate(-90 102.6 72.5)">1</text>
<text x="105.3" y="74.7">2</text>
<text x="111.1" y="74.7">4</text>
<text x="111.1" y="77.2">2</text>
<text x="123.8" y="77.2">5</text>
<text x="140.9" y="77.2">12</text>
<text x="140.9" y="72.1">13</text>
<text x="153.6" y="74.7">14</text>
<text x="183.4" y="74.7">2</text>
<text x="185.5" y="75.8">+</text>
<text x="187.7" y="72.5" transform="rotate(-90 187.7 72.5)">8</text>
<text x="188.8" y="76.7" transform="rotate(-90 188.8 76.7)">V+</text>
<text x="190.2" y="73.1" transform="rotate(-90 190.2 73.1)">5</text>
<text x="192.8" y="73.7" transform="rotate(-90 192.8 73.7)">6</text>
<text x="196.1" y="77.2">7</text>
<text x="290.8" y="77.2">1</text>
<text x="302.2" y="77.2">2</text>
<text x="318.1" y="77.2">13</text>
<text x="329.5" y="77.2">12</text>
<text x="339.7" y="74.7">3</text>
<text x="339.7" y="77.2">8</text>
<text x="341.8" y="75.8">I</text>
<text x="343.9" y="72.5" transform="rotate(-90 343.9 72.5)">1</text>
<text x="350.1" y="75.6" transform="rotate(-90 350.1 75.6)">Adj</text>
<text x="352.4" y="77.2">5</text>
<text x="353.8" y="74.5">LF398_DIP8</text>
<text x="74.2" y="80.9">GND</text>
<text x="83.7" y="78.3">U203C</text>
<text x="93" y="80.1">H5</text>
<text x="96.7" y="80.1">tune</text>
<text x="102.6" y="78.8" transform="rotate(-90 102.6 78.8)">3</text>
<text x="111.1" y="79.8">3</text>
<text x="113.2" y="80.9">+</text>
<text x="123.8" y="79.8">1</text>
<text x="143.6" y="78.3">+</text>
<text x="165.1" y="82.1">C206</text>
<text x="183.4" y="79.8">3</text>
<text x="187.7" y="83.9" transform="rotate(-90 187.7 83.9)">4</text>
<text x="188.8" y="81.2" transform="rotate(-90 188.8 81.2)">V-</text>
<text x="190.2" y="83.3" transform="rotate(-90 190.2 83.3)">1</text>
<text x="195" y="81.6">U204</text>
<text x="217.7" y="81">1</text>
<text x="217.7" y="83.6">2</text>
<text x="222.5" y="82.1">5</text>
<text x="258.8" y="82.1">VCC</text>
<text x="265.4" y="81">16</text>
<text x="265.4" y="83.6">15</text>
<text x="306.6" y="82.9">C219</text>
<text x="339.7" y="79.8">7</text>
<text x="341.8" y="78.3">Hold</text>
<text x="341.8" y="80.9">T</text>
<text x="343.9" y="83.9" transform="rotate(-90 343.9 83.9)">4</text>
<text x="345" y="81.2" transform="rotate(-90 345 81.2)">V^{-} V^{+}</text>
<text x="350.1" y="82.4" transform="rotate(-90 350.1 82.4)">C_{h}</text>
<text x="10.3" y="85.9">B</text>
<text x="100.8" y="86">GND</text>
<text x="110.5" y="86">R209</text>
<text x="110.5" y="88.5">220</text>
<text x="124.4" y="89.8">C204</text>
<text x="139.6" y="89.8">Q201</text>
<text x="148.3" y="87.1" transform="rotate(-90 148.3 87.1)">3</text>
<text x="154.2" y="89.9">2</text>
<text x="166.4" y="84.7">39p</text>
<text x="188.5" y="87.2">GND</text>
<text x="194.5" y="84.2">LM311</text>
<text x="217.7" y="86.1">3</text>
<text x="217.7" y="88.6">4</text>
<text x="222.5" y="84.7">1</text>
<text x="222.5" y="87.2">0</text>
<text x="222.5" y="89.8">2</text>
<text x="259" y="89.8">*CE</text>
<text x="259.7" y="84.7">MR</text>
<text x="259.9" y="87.2">CP</text>
<text x="265.4" y="86.1">14</text>
<text x="265.4" y="88.6">13</text>
<text x="293.4" y="87.2">74HC14</text>
<text x="294.1" y="84.7">U202A</text>
<text x="306.6" y="85.4">1n</text>
<text x="333.2" y="87.2">GND</text>
<text x="349" y="84.5" transform="rotate(-90 349 84.5)">6</text>
<text x="408.2" y="85.9">B</text>
<text x="124.5" y="92.3">470p</text>
<text x="137.2" y="92.3">2N7000</text>
<text x="148.3" y="94.7" transform="rotate(-90 148.3 94.7)">1</text>
<text x="217.7" y="91.2">5</text>
<text x="217.7" y="93.7">6</text>
<text x="222.5" y="92.3">6</text>
<text x="222.5" y="94.8">7</text>
<text x="260.2" y="92.3">TC</text>
<text x="261.2" y="94.8">9</text>
<text x="265.4" y="91.2">12</text>
<text x="265.4" y="93.7">11</text>
<text x="274.6" y="95.9">GND</text>
<text x="330.2" y="92.3">C221</text>
<text x="330.3" y="94.8">100n</text>
<text x="353.1" y="94.8">C224</text>
<text x="353.1" y="92.3">2.2n</text>
<text x="358.4" y="92.3">PP</text>
<text x="105.9" y="97.4">GND</text>
<text x="196.9" y="97.4">C211</text>
<text x="196.9" y="99.9">100n</text>
<text x="217.7" y="96.3">7</text>
<text x="217.7" y="98.8">8</text>
<text x="222.5" y="97.4">3</text>
<text x="222.5" y="99.9">GND</text>
<text x="261.2" y="97.4">4</text>
<text x="261.2" y="99.9">8</text>
<text x="265.4" y="96.3">10</text>
<text x="266" y="98.8">9</text>
<text x="131.3" y="105">GND</text>
<text x="146.6" y="105">GND</text>
<text x="185.3" y="106.3">-12V</text>
<text x="191" y="106.3">GND</text>
<text x="212.8" y="105.5">GND</text>
<text x="337.1" y="103.7">GND -12V</text>
<text x="347.2" y="103.7">GND</text>
<text x="75.1" y="117.7">Jumper_2_Bridged</text>
<text x="80.8" y="115.2">JP201</text>
<text x="77.7" y="123.3">H5</text>
<text x="81.4" y="123.3">feedback</text>
<text x="10.3" y="135.9">C</text>
<text x="408.2" y="135.9">C</text>
<text x="46.5" y="138">H7_BIAS</text>
<text x="73.6" y="141.8">+12V</text>
<text x="165.3" y="138">H7_RAMP</text>
<text x="366" y="140.6">H1_RAMP</text>
<text x="78.7" y="149.5">R206</text>
<text x="136.4" y="144.4">+5V</text>
<text x="185.3" y="144.4">+12V</text>
<text x="202.4" y="144.4">+5V</text>
<text x="271" y="145.6">+5V</text>
<text x="341.5" y="145.6">+12V</text>
<text x="66" y="150.7">R203</text>
<text x="66.8" y="153.3">68k</text>
<text x="78.7" y="152">100k</text>
<text x="86.3" y="150.7">R208</text>
<text x="87" y="153.3">470</text>
<text x="130.8" y="152">R214</text>
<text x="132.2" y="154.5">10k</text>
<text x="144.8" y="153.3">R216</text>
<text x="145.5" y="155.8">10k</text>
<text x="178.3" y="153.3">+5V</text>
<text x="196.9" y="154.5">C212</text>
<text x="207" y="155.8">R220</text>
<text x="259" y="154.5">C218</text>
<text x="312.9" y="154.5">+5V</text>
<text x="353.1" y="155.8">C225</text>
<text x="41" y="157.1">PHASE_MOD_2</text>
<text x="121.9" y="157.1">R212</text>
<text x="122.7" y="159.6">5.6k</text>
<text x="196.9" y="157.1">100n</text>
<text x="207" y="158.3">1k</text>
<text x="259.2" y="157.1">100n</text>
<text x="327.6" y="160.9">R224</text>
<text x="353.1" y="158.3">100n</text>
<text x="66.8" y="167.2">47k</text>
<text x="79.3" y="167.4">5</text>
<text x="79.3" y="162.3">6</text>
<text x="92" y="164.8">7</text>
<text x="113.7" y="168">LM13700</text>
<text x="115" y="165.2">U201A</text>
<text x="147.5" y="166.7">U203A</text>
<text x="147.7" y="164.2">TL074</text>
<text x="163.8" y="166">R218</text>
<text x="191" y="163.4">GND</text>
<text x="265.9" y="163.4">GND</text>
<text x="307.9" y="163.4">R222</text>
<text x="307.9" y="166">6.8k</text>
<text x="321.9" y="166">U202D</text>
<text x="329.1" y="163.4">10k</text>
<text x="347.2" y="164.7">GND</text>
<text x="66" y="169.8">R204</text>
<text x="81.4" y="168.5">+</text>
<text x="84.2" y="172.6">TL074</text>
<text x="94.4" y="171.6">RV202</text>
<text x="102.6" y="169" transform="rotate(-90 102.6 169)">1</text>
<text x="105.3" y="171.2">2</text>
<text x="110.4" y="171.2">13</text>
<text x="110.4" y="173.7">15</text>
<text x="123.1" y="173.7">12</text>
<text x="141.5" y="173.7">3</text>
<text x="141.5" y="168.7">2</text>
<text x="154.2" y="171.2">1</text>
<text x="164.5" y="168.5">10k</text>
<text x="183.4" y="171.2">2</text>
<text x="185.5" y="172.3">+</text>
<text x="187.7" y="169" transform="rotate(-90 187.7 169)">8</text>
<text x="188.8" y="173.2" transform="rotate(-90 188.8 173.2)">V+</text>
<text x="190.2" y="169.6" transform="rotate(-90 190.2 169.6)">5</text>
<text x="192.8" y="170.3" transform="rotate(-90 192.8 170.3)">6</text>
<text x="196.1" y="173.7">7</text>
<text x="290.8" y="173.7">5</text>
<text x="302.2" y="173.7">6</text>
<text x="318.7" y="173.7">9</text>
<text x="321.3" y="168.5">74HC14</text>
<text x="330.1" y="173.7">8</text>
<text x="339.7" y="171.2">3</text>
<text x="339.7" y="173.7">8</text>
<text x="341.8" y="172.3">I</text>
<text x="343.9" y="169" transform="rotate(-90 343.9 169)">1</text>
<text x="349" y="168.3" transform="rotate(-90 349 168.3)">2</text>
<text x="350.1" y="172.1" transform="rotate(-90 350.1 172.1)">Adj</text>
<text x="352.4" y="173.7">5</text>
<text x="353.8" y="171">LF398_DIP8</text>
<text x="356.8" y="168.4">U209</text>
<text x="74.2" y="177.4">GND</text>
<text x="83.9" y="175.1">U203B</text>
<text x="92.8" y="176.6">H7</text>
<text x="96.5" y="176.6">tune</text>
<text x="96.7" y="174.1">500</text>
<text x="102.6" y="175.3" transform="rotate(-90 102.6 175.3)">3</text>
<text x="110.4" y="176.3">14</text>
<text x="113.2" y="177.4">+</text>
<text x="123.1" y="176.3">16</text>
<text x="143.6" y="174.9">+</text>
<text x="165.1" y="178.7">C207</text>
<text x="183.4" y="176.3">3</text>
<text x="188.8" y="177.7" transform="rotate(-90 188.8 177.7)">V-</text>
<text x="190.2" y="179.8" transform="rotate(-90 190.2 179.8)">1</text>
<text x="195" y="178.2">U205</text>
<text x="217.7" y="177.5">1</text>
<text x="222.5" y="178.7">5</text>
<text x="258.8" y="178.7">VCC</text>
<text x="265.4" y="177.5">16</text>
<text x="306.6" y="179.7">C220</text>
<text x="339.7" y="176.3">7</text>
<text x="341.8" y="174.9">Hold</text>
<text x="341.8" y="177.4">T</text>
<text x="345" y="177.7" transform="rotate(-90 345 177.7)">V^{-} V^{+}</text>
<text x="350.1" y="178.9" transform="rotate(-90 350.1 178.9)">C_{h}</text>
<text x="10.3" y="185.9">D</text>
<text x="100.8" y="182.5">GND</text>
<text x="110.5" y="182.5">R210</text>
<text x="110.5" y="185">220</text>
<text x="148.3" y="183.6" transform="rotate(-90 148.3 183.6)">3</text>
<text x="166.4" y="181.2">39p</text>
<text x="187.7" y="180.4" transform="rotate(-90 187.7 180.4)">4</text>
<text x="188.5" y="183.7">GND</text>
<text x="194.5" y="180.7">LM311</text>
<text x="217.7" y="180.1">2</text>
<text x="217.7" y="182.6">3</text>
<text x="217.7" y="185.2">4</text>
<text x="222.5" y="181.2">1</text>
<text x="222.5" y="183.7">0</text>
<text x="259.7" y="181.2">MR</text>
<text x="259.9" y="183.7">CP</text>
<text x="265.4" y="180.1">15</text>
<text x="265.4" y="182.6">14</text>
<text x="265.4" y="185.2">13</text>
<text x="292.9" y="184">74HC14</text>
<text x="293.5" y="181.5">U202C</text>
<text x="306.6" y="182.2">1n</text>
<text x="333.2" y="183.7">GND</text>
<text x="343.9" y="180.4" transform="rotate(-90 343.9 180.4)">4</text>
<text x="349" y="181" transform="rotate(-90 349 181)">6</text>
<text x="408.2" y="185.9">D</text>
<text x="124.4" y="186.3">C205</text>
<text x="124.5" y="188.8">330p</text>
<text x="137.2" y="188.8">2N7000</text>
<text x="139.6" y="186.3">Q202</text>
<text x="148.3" y="191.2" transform="rotate(-90 148.3 191.2)">1</text>
<text x="154.2" y="186.4">2</text>
<text x="217.7" y="187.7">5</text>
<text x="217.7" y="190.2">6</text>
<text x="222.5" y="186.3">2</text>
<text x="222.5" y="188.8">6</text>
<text x="222.5" y="191.4">7</text>
<text x="259" y="186.3">*CE</text>
<text x="260.2" y="188.8">TC</text>
<text x="261.2" y="191.4">9</text>
<text x="265.4" y="187.7">12</text>
<text x="265.4" y="190.2">11</text>
<text x="275.1" y="191.9">GND</text>
<text x="330.2" y="188.8">C222</text>
<text x="330.3" y="191.4">100n</text>
<text x="353.1" y="188.8">C226</text>
<text x="353.1" y="191.4">2.2n</text>
<text x="358.4" y="191.4">PP</text>
<text x="105.9" y="193.9">GND</text>
<text x="196.9" y="193.9">C213</text>
<text x="196.9" y="196.4">100n</text>
<text x="217.7" y="192.8">7</text>
<text x="217.7" y="195.3">8</text>
<text x="222.5" y="193.9">3</text>
<text x="222.5" y="196.4">GND</text>
<text x="261.2" y="193.9">4</text>
<text x="261.2" y="196.4">8</text>
<text x="265.4" y="192.8">10</text>
<text x="266" y="195.3">9</text>
<text x="131.3" y="201.5">GND</text>
<text x="146.6" y="201.5">GND</text>
<text x="185.3" y="202.8">-12V</text>
<text x="191" y="202.8">GND</text>
<text x="212.8" y="202">GND</text>
<text x="337.1" y="200.3">GND -12V</text>
<text x="347.2" y="200.3">GND</text>
<text x="75.1" y="213">Jumper_2_Bridged</text>
<text x="80.8" y="210.4">JP202</text>
<text x="77.7" y="218.5">H7</text>
<text x="81.4" y="218.5">feedback</text>
<text x="190.4" y="230.7">+12V</text>
<text x="224.7" y="230.7">+12V</text>
<text x="255.8" y="230.7">+5V</text>
<text x="10.3" y="235.9">E</text>
<text x="408.3" y="235.9">E</text>
<text x="174" y="242.2">C208</text>
<text x="174.1" y="244.7">100n</text>
<text x="192.8" y="242" transform="rotate(-90 192.8 242)">11</text>
<text x="193.9" y="245.6" transform="rotate(-90 193.9 245.6)">V+</text>
<text x="208.2" y="242.2">C214</text>
<text x="208.4" y="244.7">100n</text>
<text x="227.1" y="241.4" transform="rotate(-90 227.1 241.4)">4</text>
<text x="228.2" y="245.6" transform="rotate(-90 228.2 245.6)">V+</text>
<text x="228.6" y="246">U203E</text>
<text x="237.5" y="243.4">C216</text>
<text x="237.6" y="246">100n</text>
<text x="257.6" y="243.9" transform="rotate(-90 257.6 243.9)">14</text>
<text x="193.9" y="250.1" transform="rotate(-90 193.9 250.1)">V-</text>
<text x="228.2" y="250.1" transform="rotate(-90 228.2 250.1)">V-</text>
<text x="228.6" y="248.5">TL074</text>
<text x="258.7" y="250" transform="rotate(-90 258.7 250)">VCC</text>
<text x="33.7" y="257.4">LM13700</text>
<text x="34.9" y="254.9">U201B</text>
<text x="50.2" y="257.4">LM13700</text>
<text x="51.4" y="254.9">U201D</text>
<text x="80" y="254.9">74HC14</text>
<text x="80.7" y="252.3">U202E</text>
<text x="180.8" y="252.3">GND</text>
<text x="192.8" y="252.8" transform="rotate(-90 192.8 252.8)">6</text>
<text x="195.1" y="252.1">U201E</text>
<text x="195.1" y="254.6">LM13700</text>
<text x="215.1" y="252.3">GND</text>
<text x="227.1" y="253.4" transform="rotate(-90 227.1 253.4)">11</text>
<text x="244.3" y="253.6">GND</text>
<text x="264.2" y="254.9">74HC14</text>
<text x="264.2" y="252.3">U202G</text>
<text x="33.6" y="263.9">10</text>
<text x="36.7" y="261.2">V+</text>
<text x="50.7" y="263.9">7</text>
<text x="53.2" y="261.2">V+</text>
<text x="76.8" y="260.1">11</text>
<text x="88.2" y="260.1">10</text>
<text x="104.1" y="260.1">3</text>
<text x="115.5" y="260.1">4</text>
<text x="174" y="259.9">C209</text>
<text x="174.1" y="262.5">100n</text>
<text x="190.4" y="263.8">-12V</text>
<text x="208.2" y="259.9">C215</text>
<text x="208.4" y="262.5">100n</text>
<text x="224.7" y="263.8">-12V</text>
<text x="257.6" y="263.6" transform="rotate(-90 257.6 263.6)">7</text>
<text x="258.7" y="259.3" transform="rotate(-90 258.7 259.3)">GND</text>
<text x="40.6" y="266.4">9</text>
<text x="57.1" y="266.4">8</text>
<text x="74.2" y="267.6">GND</text>
<text x="100.8" y="267.6">GND</text>
<text x="107.3" y="267.6">U202B</text>
<text x="106.7" y="270.1">74HC14</text>
<text x="180.8" y="270.1">GND</text>
<text x="215.1" y="270.1">GND</text>
<text x="255.8" y="271.4">GND</text>
<text x="10.3" y="285.9">F</text>
<text x="35" y="286.9">1</text>
<text x="85" y="286.9">2</text>
<text x="135" y="286.9">3</text>
<text x="185" y="286.9">4</text>
<text x="235" y="286.9">5</text>
<text x="285" y="286.9">6</text>
<text x="335" y="286.9">7</text>
<text x="385" y="286.9">8</text>
<text x="408.3" y="285.9">F</text>
</g>
<g font-size="1.7">
<text x="314.3" y="261.3">2026.</text>
<text x="382.8" y="261.3">Non-commercial</text>
<text x="399.3" y="261.3">use</text>
<text x="403.5" y="261.3">only</text>
</g>
<g font-size=".9">
<text x="191" y="77.1" transform="rotate(-90 191 77.1)">BAL</text>
<text x="191" y="79.9" transform="rotate(-90 191 79.9)">GND</text>
<text x="191" y="173.6" transform="rotate(-90 191 173.6)">BAL</text>
<text x="191" y="176.4" transform="rotate(-90 191 176.4)">GND</text>
</g>
<g font-size=".7">
<text x="113.2" y="78">DIODE_BIAS</text>
<text x="193.5" y="78.6" transform="rotate(-90 193.5 78.6)">STRB</text>
<text x="113.2" y="174.5">DIODE_BIAS</text>
<text x="193.5" y="175.1" transform="rotate(-90 193.5 175.1)">STRB</text>
</g>
</svg>
